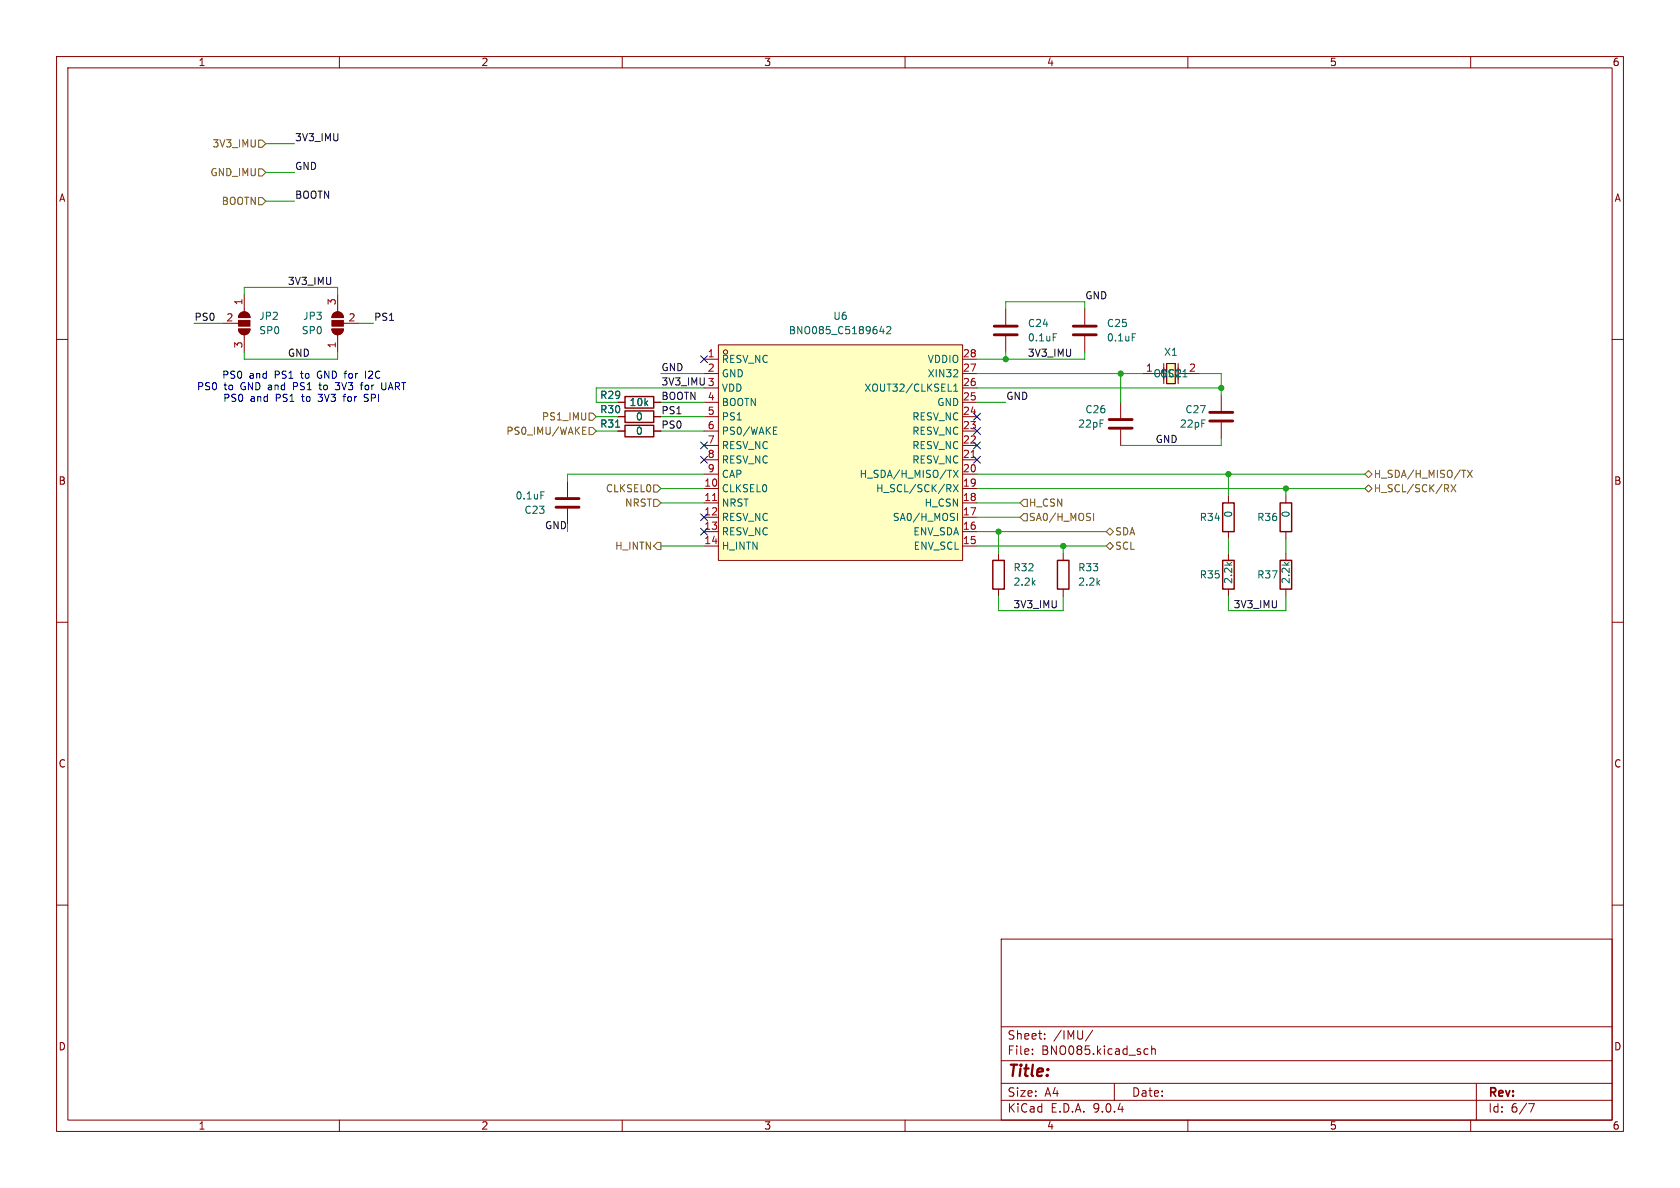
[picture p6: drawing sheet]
<svg xmlns="http://www.w3.org/2000/svg" width="297mm" height="210mm" viewBox="0 0 297 210" stroke-linecap="round" stroke-linejoin="round" font-family="sans-serif">
<g fill="none" stroke="#840000" stroke-width=".18">
<path d="M10 10h277v190h-277zM12 12h273v186h-273zM60 10v2M110 10v2M160 10v2M210 10v2M260 10v2M39.4 57.2h2.8M42.2 58.2h2a1.02 1.02 0 0 1-1 1 1.02 1.02 0 0 1-1-1zM42.5 55.4a1.02 1.02 0 0 1 1.1-.2 1.02 1.02 0 0 1 .6 .9h-2zM43.2 52.1v3M43.2 59.2v3"/>
<path d="M10 60h2M109.2 76.2h1.3M115.6 76.2h1.2M285 60h2M176.5 97.8v1.3M188 97.8v1.3M10 110h2M176.5 104.1v1.3M188 104.1v1.3M285 110h2M10 160h2M177 166h108v32h-108z"/>
<path d="M285 160h2M60 198v2M110 198v2M160 198v2M177 194.5h108M177 191.5h108M177 187.5h108M177 181.5h108M182.5 186.3v.1M182.5 185.5v.1M184.7 183.6v.1M184.7 182.8v.1"/>
<path d="M193.2 182.1l-1.3 2M197 191.5v3M202.5 185.4l.5 .1M203 186.3l-.5 .1M203.6 185.5l.2-.1 .4 .1v.9M203.6 184.9v1.5M210 198v2M260 198v2M261 191.5v6.5M270.2 195.1h1l-.6 1.5"/>
</g>
<path d="M110.5 75.2h5.1v2h-5.1zM175.5 99.1h2v5h-2zM186.9 99.1h2.1v5h-2.1z" fill="none" stroke="#840000" stroke-width=".25"/>
<path d="M108.8 75.5h.8" fill="none" stroke="#006464" stroke-width=".18"/>
<g fill="#840000" stroke="#840000" stroke-width=".18">
<path d="M42.5 55.4a1.02 1.02 0 0 1 1.1-.2 1.02 1.02 0 0 1 .6 .9h-2z"/>
<path d="M42.2 56.6h2v1.1h-2z"/>
<path d="M42.2 58.2h2a1.02 1.02 0 0 1-1 1 1.02 1.02 0 0 1-1-1z"/>
</g>
<path d="M127 61h43.2v38.1h-43.2z" fill="#ffffc2"/>
<g fill="none" stroke="#840000" stroke-width=".18">
<path d="M58.7 58.2h2a1.02 1.02 0 0 1-1 1 1.02 1.02 0 0 1-1-1zM59 55.4a1.02 1.02 0 0 1 1.1-.2 1.02 1.02 0 0 1 .6 .9h-2zM59.7 52.1v3M59.7 59.2v3M60.7 57.2h2.8M177.8 54.6v2.8M177.8 59.4v2.8M124.5 63.5h2.5M124.5 66h2.5M124.5 68.6h2.5M124.5 71.1h2.5M124.5 73.7h2.5"/>
<path d="M124.5 76.2h2.5M124.5 78.7h2.5M127 61h43.2v38.1h-43.2zM170.2 63.5h2.5M170.2 66h2.5M170.2 68.6h2.5M170.2 71.1h2.5M170.2 73.7h2.5M170.2 76.2h2.5M170.2 78.7h2.5M100.3 85.1v2.8M100.3 89.9v2.8"/>
<path d="M124.5 81.3h2.5M124.5 83.8h2.5M124.5 86.4h2.5M124.5 88.9h2.5M124.5 91.4h2.5M124.5 94h2.5M124.5 96.5h2.5M170.2 81.3h2.5M170.2 83.8h2.5M170.2 86.4h2.5M170.2 88.9h2.5M170.2 91.4h2.5"/>
<path d="M170.2 94h2.5M170.2 96.5h2.5M217.2 97.8v1.3M227.3 87.6v1.3M227.3 94v1.3M227.3 97.8v1.3M217.2 104.1v1.3M227.3 104.1v1.3"/>
<circle cx="128.3" cy="62.2" r=".38"/>
</g>
<g fill="none" stroke="#006464" stroke-width=".18">
<path d="M155.8 57.7l-.3 .9h.8M156.1 58.2v.8M156.8 57.9l.4-.2 .3 .4-.8 .9h.8M186.2 59h.6M136.7 76.1h.5M136.7 76.8h.6M136.7 75.5h.6M167.6 69.2h.6M168.6 69.2h.7M168.6 68.3l.4-.4v1.3M95.6 86.9h.6M168.5 83.1l.9 1.3"/>
<path d="M168.5 85.7l.9 1.2M169.3 90.7v1.3M169.4 83.1l-.9 1.3M169.4 85.7l-.9 1.2"/>
</g>
<path d="M126 88.5h.7M171.7 80.9h.7" fill="none" stroke="#a90000" stroke-width=".18"/>
<g fill="#840000" stroke="#840000" stroke-width=".18">
<path d="M58.7 58.2h2a1.02 1.02 0 0 1-1 1 1.02 1.02 0 0 1-1-1z"/>
<path d="M58.7 56.6h2v1.1h-2z"/>
<path d="M59 55.4a1.02 1.02 0 0 1 1.1-.2 1.02 1.02 0 0 1 .6 .9h-2z"/>
</g>
<path d="M175.8 57.7h4M175.8 59.2h4M98.3 89.7h4.1M98.3 88.1h4.1" fill="none" stroke="#840000" stroke-width=".51"/>
<path d="M216.2 99.1h2v5h-2zM226.3 88.9h2v5.1h-2zM226.3 99.1h2v5h-2z" fill="none" stroke="#840000" stroke-width=".25"/>
<path d="M206.3 64.3h1.5v3.5h-1.5z" fill="#ffffc2"/>
<g fill="none" stroke="#840000" stroke-width=".18">
<path d="M191.8 54.6v2.8M191.8 59.4v2.8M109.2 71.1h1.3M109.2 73.7h1.3M109.2 76.2h1.3M115.6 71.1h1.2M115.6 73.7h1.2M115.6 76.2h1.2M198.1 71.1v2.8M198.1 75.9v2.8M201.9 66h2.6M205.7 64.3v3.5"/>
<path d="M206.3 64.3h1.5v3.5h-1.5zM208.3 64.3v3.5M209.5 66h2.6M215.9 69.9v2.7M215.9 74.7v2.8M217.2 87.6v1.3M217.2 94v1.3"/>
</g>
<path d="M110.5 70.1h5.1v2h-5.1zM110.5 72.6h5.1v2.1h-5.1zM216.2 88.9h2v5.1h-2z" fill="none" stroke="#840000" stroke-width=".25"/>
<path d="M189.7 57.7h4.1M189.7 59.2h4.1M196.1 75.7h4.1M196.1 74.2h4.1M213.9 74.4h4M213.9 72.9h4" fill="none" stroke="#840000" stroke-width=".51"/>
<path d="M200.2 59h.6M108.8 75.5h.8" fill="none" stroke="#006464" stroke-width=".18"/>
<g fill="none" stroke="#725600" stroke-width=".18">
<path d="M45.7 24.8h.7l.6 .6-.6 .6h-.7zM45.7 34.9h.7l.6 .7-.6 .6h-.7zM45.7 29.8h.7l.6 .7-.6 .6h-.7zM103 76.1h.4M103 76.8h.6M103 75.5h.6M104.1 73h.7l.6 .7-.6 .6h-.7zM104.1 75.6h.7l.6 .6-.6 .6h-.7zM115.6 88.3h.6l.6 .6-.6 .6h-.6zM115.6 85.7h.6l.6 .7-.6 .6h-.6zM116.2 95.9h.6v1.3h-.6l-.6-.7zM181 90.8h.6v1.3h-.6l-.7-.7z"/>
<path d="M181 88.3h.6v1.2h-.6l-.7-.6zM193.3 90.7v1.3M195.6 96.5l.6-.6 .6 .6-.6 .7zM195.6 94l.6-.7 .6 .7-.6 .6zM241.3 86.4l.6-.7 .7 .7-.7 .6zM241.3 83.8l.6-.6 .7 .6-.7 .7zM256.5 85.7l.9 1.2M257.4 85.7l-.9 1.2M259.4 83.1l.9 1.3M260.3 83.1l-.9 1.3"/>
</g>
<g fill="none" stroke="#009600" stroke-width=".18">
<path d="M47 30.5h5.1M47 25.4h5.1M47 35.6h5.1M34.3 57.2h5.1M43.2 52.1v-1.3h16.5v1.3M63.5 57.2h2.5M177.8 54.6v-1.3h14v1.3M43.2 62.2v1.3h16.5v-1.3M105.4 73.7h3.8M105.4 76.2h3.8M116.8 71.1h7.7M116.8 66h7.7"/>
<path d="M116.8 73.7h7.7M116.8 76.2h7.7M124.5 68.6h-19.1v2.5h3.8M172.7 71.1h5.1M172.7 66h29.2M172.7 68.6h43.2M177.8 62.2v1.3M191.8 62.2v1.3h-19.1M198.1 66v5.1M212.1 66h3.8v3.9M215.9 77.5v1.2h-17.8M116.8 86.4h7.7"/>
<path d="M116.8 88.9h7.7M116.8 96.5h7.7M124.5 83.8h-24.2v1.3M172.7 94h22.9M172.7 86.4h68.6M172.7 83.8h68.6M172.7 88.9h7.6M172.7 91.4h7.6M172.7 96.5h22.9M176.5 94v3.8M188 96.5v1.3M217.2 83.8v3.8"/>
<path d="M217.2 95.3v2.5M227.3 86.4v1.2M227.3 95.3v2.5M176.5 105.4v2.6h11.5v-2.6M217.2 105.4v2.6h10.1v-2.6"/>
</g>
<g fill="none" stroke="#000084" stroke-width=".18">
<path d="M123.9 62.9l1.2 1.2M123.9 78.1l1.2 1.2M125.1 62.9l-1.2 1.2M125.1 78.1l-1.2 1.2M172.1 73.1l1.2 1.2M172.1 75.6l1.2 1.2M172.1 78.1l1.2 1.2M173.3 73.1l-1.2 1.2M173.3 75.6l-1.2 1.2M173.3 78.1l-1.2 1.2M123.9 80.7l1.2 1.2M123.9 90.8l1.2 1.2"/>
<path d="M123.9 93.4l1.2 1.2M125.1 80.7l-1.2 1.2M125.1 90.8l-1.2 1.2M125.1 93.4l-1.2 1.2M172.1 80.7l1.2 1.2M173.3 80.7l-1.2 1.2"/>
</g>
<path d="M56.4 68.1h.4M56.5 67.6l.1 1.2M59.3 68.8l.5 .1M60.1 67.6l-.5 .5h.2M60.6 70.1h.5M60.9 69.7l-.1 1.3M63.7 68.1h.5M63.9 67.7v.1M64.4 70.9l.5 .1M64.4 69.8v.4l.5 .1M64.6 65.6v1.3M68.2 67.6v1.2l-.2 .1-.4-.1" fill="none" stroke="#0000c2" stroke-width=".18"/>
<g fill="#009600" stroke="#009600" stroke-width=".18">
<circle cx="188" cy="96.5" r=".46"/>
<circle cx="176.5" cy="94" r=".46"/>
<circle cx="177.8" cy="63.5" r=".46"/>
<circle cx="198.1" cy="66" r=".46"/>
<circle cx="217.2" cy="83.8" r=".46"/>
<circle cx="227.3" cy="86.4" r=".46"/>
<circle cx="215.9" cy="68.6" r=".46"/>
</g>
<text font-size="2.8" fill="#840000" x="178" y="190.9">Title:</text>
<g font-size="2.1" fill="#840000">
<text x="178" y="184">Sheet:</text>
<text x="186.2" y="184">/IMU/</text>
<text x="178" y="186.7">File:</text>
<text x="184.1" y="186.7">BNO085.kicad_sch</text>
<text x="178" y="196.9">KiCad</text>
<text x="178" y="194.1">Size:</text>
<text x="184.7" y="194.1">A4</text>
<text x="185.7" y="196.9">E.D.A.</text>
<text x="193.3" y="196.9">9.0.4</text>
<text x="200" y="194.1">Date:</text>
<text x="263" y="194.3">Rev:</text>
<text x="263" y="196.9">Id:</text>
<text x="267.1" y="196.9">6/7</text>
</g>
<g font-size="1.8" fill="#840000">
<text x="35" y="11.9">1</text>
<text x="85" y="11.9">2</text>
<text x="135" y="11.9">3</text>
<text x="185" y="11.9">4</text>
<text x="235" y="11.9">5</text>
<text x="285" y="11.9">6</text>
<text x="10.3" y="35.9">A</text>
<text x="285.3" y="35.9">A</text>
<text x="10.3" y="85.9">B</text>
<text x="285.3" y="85.9">B</text>
<text x="10.3" y="135.9">C</text>
<text x="285.3" y="135.9">C</text>
<text x="10.3" y="185.9">D</text>
<text x="285.3" y="185.9">D</text>
<text x="35" y="199.9">1</text>
<text x="85" y="199.9">2</text>
<text x="135" y="199.9">3</text>
<text x="185" y="199.9">4</text>
<text x="235" y="199.9">5</text>
<text x="285" y="199.9">6</text>
</g>
<g font-size="1.8" fill="#725600">
<text x="37.5" y="26.3">3V3_IMU</text>
<text x="37.1" y="31.3">GND_IMU</text>
<text x="39.1" y="36.4">BOOTN</text>
<text x="89.4" y="77.1">PS0_IMU/WAKE</text>
<text x="95.7" y="74.5">PS1_IMU</text>
<text x="107" y="87.2">CLKSEL0</text>
<text x="110.4" y="89.8">NRST</text>
<text x="181.8" y="89.8">H_CSN</text>
<text x="242.8" y="87.2">H_SCL/SCK/RX</text>
<text x="242.8" y="84.7">H_SDA/H_MISO/TX</text>
<text x="181.8" y="92.3">SA0/H_MOSI</text>
<text x="197" y="94.8">SDA</text>
<text x="108.6" y="97.4">H_INTN</text>
<text x="197" y="97.4">SCL</text>
</g>
<g font-size="1.8" fill="#0f0f0f">
<text x="52.1" y="25.1">3V3_IMU</text>
<text x="52.1" y="35.2">BOOTN</text>
<text x="52.1" y="30.1">GND</text>
<text x="50.8" y="50.5">3V3_IMU</text>
<text x="191.8" y="53">GND</text>
<text x="34.3" y="56.8">PS0</text>
<text x="66" y="56.8">PS1</text>
<text x="50.8" y="63.2">GND</text>
<text x="116.8" y="65.7">GND</text>
<text x="181.6" y="63.2">3V3_IMU</text>
<text x="116.8" y="68.2">3V3_IMU 3</text>
<text x="116.8" y="70.8">BOOTN</text>
<text x="177.8" y="70.8">GND</text>
<text x="116.8" y="75.9">PS0</text>
<text x="116.8" y="73.3">PS1</text>
<text x="204.2" y="78.4">GND</text>
<text x="179.1" y="107.6">3V3_IMU</text>
<text x="218" y="107.6">3V3_IMU</text>
</g>
<g font-size="1.8" fill="#a90000">
<text x="39.9" y="56.9">2</text>
<text x="42.9" y="54" transform="rotate(-90 42.9 54)">1</text>
<text x="59.4" y="54" transform="rotate(-90 59.4 54)">3</text>
<text x="61.5" y="56.9">2</text>
<text x="42.9" y="61.7" transform="rotate(-90 42.9 61.7)">3</text>
<text x="59.4" y="61.7" transform="rotate(-90 59.4 61.7)">1</text>
<text x="125" y="63.2">1</text>
<text x="125" y="65.8">2</text>
<text x="170.1" y="63.2">28</text>
<text x="170.1" y="65.8">27</text>
<text x="202.5" y="65.8">1</text>
<text x="210.1" y="65.8">2</text>
<text x="125" y="70.9">4</text>
<text x="170.1" y="68.3">26</text>
<text x="170.1" y="70.9">25</text>
<text x="125" y="73.4">5</text>
<text x="125" y="75.9">6</text>
<text x="170.1" y="73.4">24</text>
<text x="170.1" y="75.9">23</text>
<text x="125" y="78.5">7</text>
<text x="125" y="81">8</text>
<text x="125" y="83.6">9</text>
<text x="170.1" y="78.5">22</text>
<text x="170.1" y="81">21</text>
<text x="170.1" y="83.6">20</text>
<text x="124.4" y="86.1">10</text>
<text x="124.4" y="88.6">11</text>
<text x="170.1" y="86.1">19</text>
<text x="170.1" y="88.6">18</text>
<text x="124.4" y="91.2">12</text>
<text x="124.4" y="93.7">13</text>
<text x="170.1" y="91.2">17</text>
<text x="170.1" y="93.7">16</text>
<text x="124.4" y="96.3">14</text>
<text x="170.1" y="96.3">15</text>
</g>
<g font-size="1.8" fill="#006464">
<text x="45.7" y="56.7">JP2</text>
<text x="45.7" y="59.3">SP0</text>
<text x="53.2" y="59.3">SP0</text>
<text x="53.5" y="56.7">JP3</text>
<text x="139.4" y="59.3">BNO085_C5189642</text>
<text x="147.2" y="56.7">U6</text>
<text x="181.6" y="58">C24</text>
<text x="195.6" y="58">C25</text>
<text x="127.5" y="64.4">RESV_NC</text>
<text x="163.9" y="64.4">VDDIO</text>
<text x="181.6" y="60.6">0.1uF</text>
<text x="195.6" y="60.6">0.1uF</text>
<text x="205.7" y="63.1">X1</text>
<text x="106" y="70.7">R29</text>
<text x="111.2" y="72">10k</text>
<text x="127.5" y="66.9">GND</text>
<text x="127.5" y="69.4">VDD</text>
<text x="127.5" y="72">BOOTN</text>
<text x="152.7" y="69.4">XOUT32/CLKSEL1</text>
<text x="163.9" y="66.9">XIN32</text>
<text x="165.6" y="72">GND</text>
<text x="203.8" y="66.9">OSC2</text>
<text x="205" y="66.9">OSC1</text>
<text x="106" y="75.8">R31</text>
<text x="106" y="73.3">R30</text>
<text x="112.3" y="77.1">0</text>
<text x="112.3" y="74.5">0</text>
<text x="127.5" y="74.5">PS1</text>
<text x="127.5" y="77.1">PS0/WAKE</text>
<text x="161.2" y="74.5">RESV_NC</text>
<text x="161.2" y="77.1">RESV_NC</text>
<text x="190.5" y="75.8">22pF</text>
<text x="191.8" y="73.3">C26</text>
<text x="208.5" y="75.8">22pF</text>
<text x="209.5" y="73.3">C27</text>
<text x="127.5" y="79.6">RESV_NC</text>
<text x="127.5" y="82.1">RESV_NC</text>
<text x="161.2" y="79.6">RESV_NC</text>
<text x="161.2" y="82.1">RESV_NC</text>
<text x="91" y="88.5">0.1uF</text>
<text x="127.5" y="84.7">CAP</text>
<text x="127.5" y="87.2">CLKSEL0</text>
<text x="127.5" y="89.8">NRST</text>
<text x="151.9" y="84.7">H_SDA/H_MISO/TX</text>
<text x="154.8" y="87.2">H_SCL/SCK/RX</text>
<text x="163.4" y="89.8">H_CSN</text>
<text x="92.6" y="91">C23</text>
<text x="127.5" y="92.3">RESV_NC</text>
<text x="127.5" y="94.8">RESV_NC</text>
<text x="157.7" y="92.3">SA0/H_MOSI</text>
<text x="161.4" y="94.8">ENV_SDA</text>
<text x="212" y="92.3">R34</text>
<text x="218" y="91.6" transform="rotate(-90 218 91.6)">0</text>
<text x="222.2" y="92.3">R36</text>
<text x="228.2" y="91.6" transform="rotate(-90 228.2 91.6)">0</text>
<text x="127.5" y="97.4">H_INTN</text>
<text x="161.4" y="97.4">ENV_SCL</text>
<text x="179.1" y="101.2">R32</text>
<text x="190.5" y="101.2">R33</text>
<text x="179.1" y="103.7">2.2k</text>
<text x="190.5" y="103.7">2.2k</text>
<text x="212" y="102.5">R35</text>
<text x="218" y="103.3" transform="rotate(-90 218 103.3)">2.2k</text>
<text x="222.2" y="102.5">R37</text>
<text x="228.2" y="103.3" transform="rotate(-90 228.2 103.3)">2.2k</text>
</g>
<g font-size="1.8" fill="#0000c2">
<text x="34.7" y="69.2">PS0</text>
<text x="39.2" y="67.1">PS0</text>
<text x="39.4" y="71.2">PS0</text>
<text x="39.6" y="69.2">to</text>
<text x="42.6" y="69.2">GND and</text>
<text x="44" y="67.1">and</text>
<text x="44.2" y="71.2">and</text>
<text x="48.7" y="67.1">PS1</text>
<text x="48.8" y="71.2">PS1</text>
<text x="52.3" y="69.2">PS1</text>
<text x="53.5" y="67.1">to</text>
<text x="53.7" y="71.2">to</text>
<text x="56.6" y="67.1">GND for</text>
<text x="56.7" y="71.2">3V3</text>
<text x="57.2" y="69.2">to</text>
<text x="60.2" y="69.2">3V3</text>
<text x="61.4" y="71.2">for</text>
<text x="64.9" y="69.2">for</text>
<text x="65.3" y="71.2">SPI</text>
<text x="65.4" y="67.1">I2C</text>
<text x="68.7" y="69.2">UART</text>
</g>
<text font-size="1.8" fill="#009600" x="96.3" y="93.6">GND</text>
</svg>
